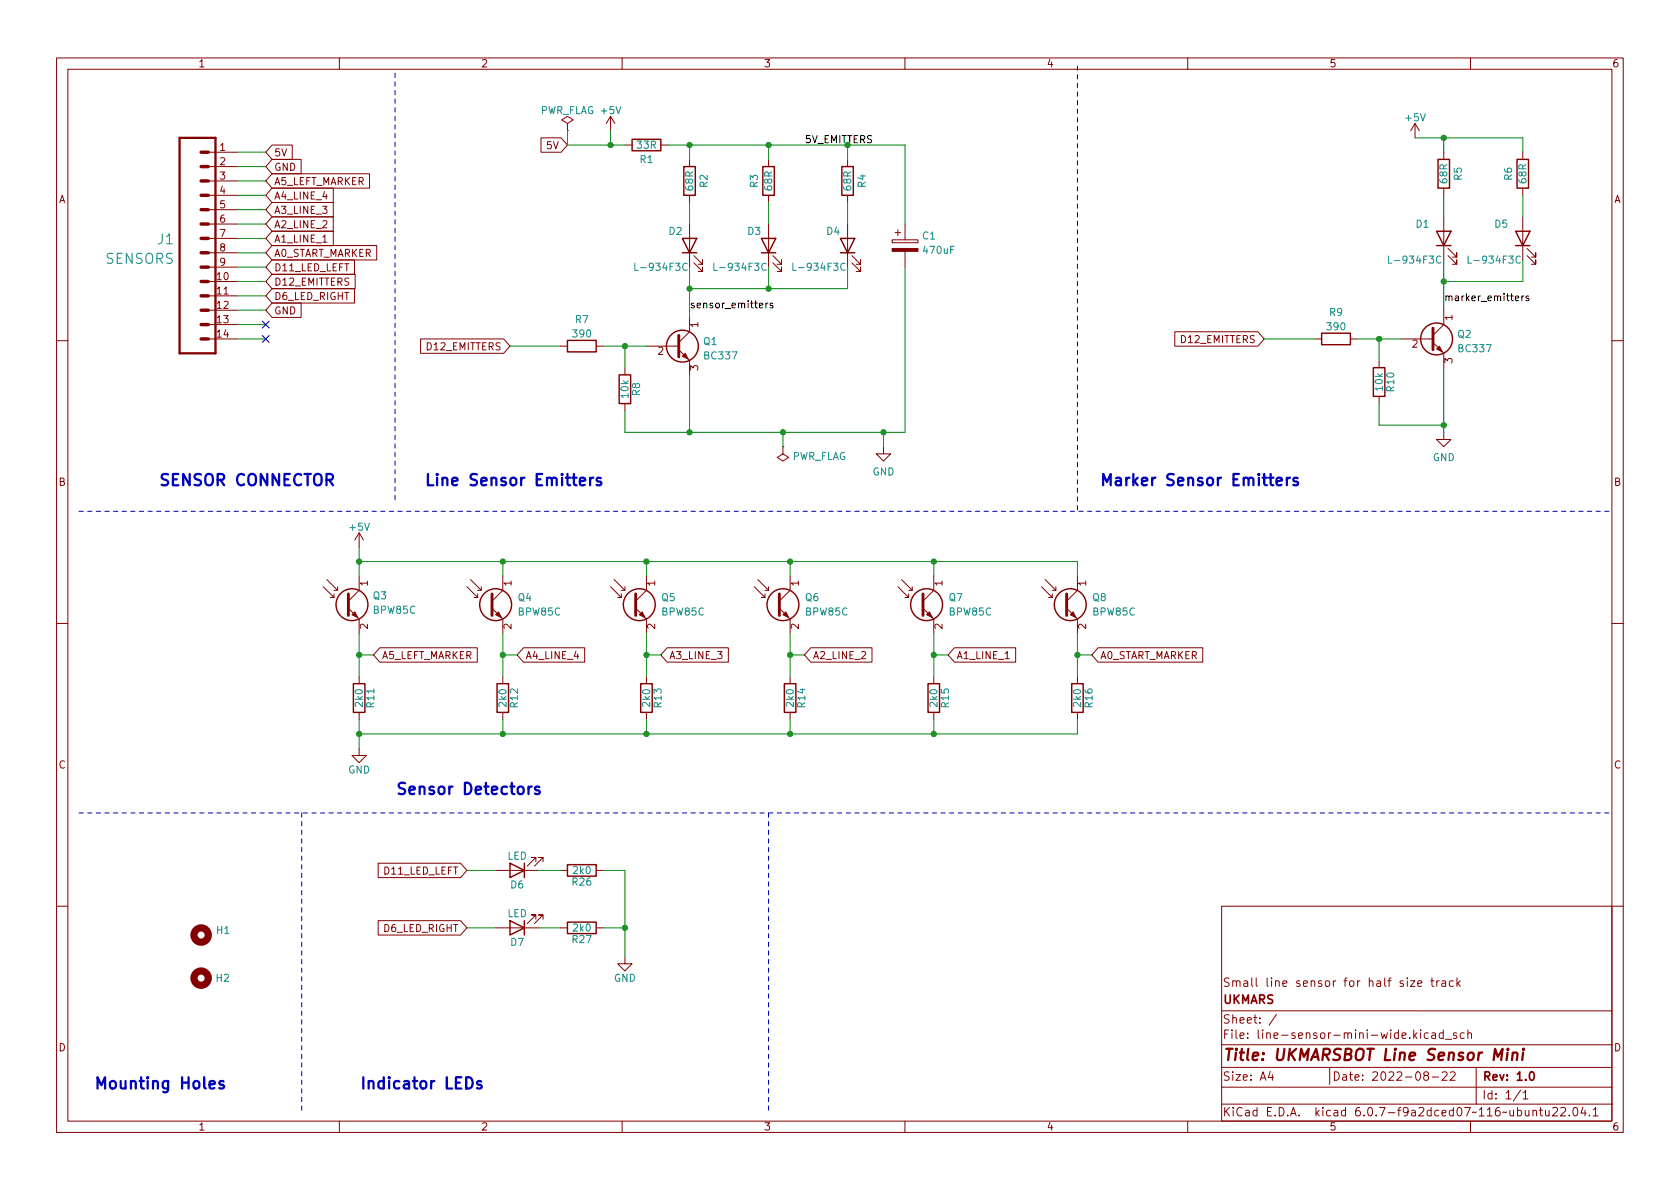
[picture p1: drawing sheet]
<svg xmlns="http://www.w3.org/2000/svg" width="297mm" height="210mm" viewBox="0 0 297 210" stroke-linecap="round" stroke-linejoin="round" font-family="sans-serif">
<g fill="none" stroke="#840000" stroke-width=".18">
<path d="M10 10.2h277v190.1h-277zM12 12.2h273v186.1h-273zM60 10.2v2M110 10.2v2M160 10.2v2M210 10.2v2M260 10.2v2M36.8 26.9h5.1M36.8 29.5h5.1M36.8 32h5.1M36.8 34.5h5.1M36.8 37.1h5.1"/>
<path d="M36.8 39.6h5.1M48.1 38.3h10.8v2.6h-10.8l-1.1-1.3zM48.1 35.8h10.8v2.5h-10.8l-1.1-1.2zM48.1 30.7h17.2v2.6h-17.2l-1.1-1.3zM48.1 28.2h5.1v2.5h-5.1l-1.1-1.2zM48.1 33.3h10.8v2.5h-10.8l-1.1-1.3zM48.1 25.6h3.6v2.6h-3.6l-1.1-1.3zM95.7 24.4h3.5l1.1 1.2-1.1 1.3h-3.5zM100.3 21.8l1-.6-1-.6-1 .6 1 .6v1.3M100.3 23.1h.1M107.9 20.6l-.7 1.2M107.9 20.6v2.5"/>
<path d="M107.9 20.6l.8 1.2M110.5 25.6h1.3M116.8 25.6h1.3M121.9 28.2v1.3M121.9 34.5v1.3M121.9 39.6v7.6M135.9 28.2v1.3M135.9 34.5v1.3M135.9 39.6v7.6M149.9 28.2v1.3M149.9 34.5v1.3M149.9 39.6v7.6"/>
<path d="M160 39.6v2.8M250.2 21.8l-.8 1.3M250.2 21.8v2.6M250.2 21.8l.8 1.3M255.3 26.9v1.3M255.3 33.3v1.2M255.3 38.3v7.7M269.2 26.9v1.3M269.2 33.3v1.2M269.2 38.3v7.7M36.8 49.8h5.1M36.8 52.3h5.1"/>
<path d="M36.8 54.9h5.1M36.8 57.4h5.1M36.8 59.9h5.1M36.8 42.2h5.1M36.8 44.7h5.1M36.8 47.2h5.1M48.1 40.9h10.8v2.5h-10.8l-1.1-1.2zM48.1 43.4h18.5v2.6h-18.5l-1.1-1.3zM48.1 46h14.6v2.5h-14.6l-1.1-1.3zM48.1 53.6h5.1v2.5h-5.1l-1.1-1.2zM48.1 48.5h14.7v2.5h-14.7l-1.1-1.2zM48.1 51h14.6v2.6h-14.6l-1.1-1.3z"/>
<path d="M57.1 42.8h.7M74.4 59.9h14.7l1.1 1.3-1.1 1.3h-14.7zM121.9 56.1v2.6l-1.9 1.9M122.7 46.5l1.5 1.5v-.8v.8h-.8M122.7 45.2l1.5 1.5v-.7v.7h-.8M136.7 46.5l1.5 1.5v-.8v.8h-.8M136.7 45.2l1.5 1.5v-.7v.7h-.8M150.6 46.5l1.5 1.5v-.8v.8h-.7M150.6 45.2l1.5 1.5v-.7v.7h-.7M157.7 42.4h4.6v.5h-4.6zM158.2 41.1h1.1M158.7 40.6v1.1"/>
<path d="M160 44.4v2.8M207.7 58.7h14.7l1.1 1.2-1.1 1.3h-14.7zM232.4 59.9h1.3M238.8 59.9h1.2M247.6 59.9h5.8M255.3 54.9v2.5l-1.9 1.9M256 45.2l1.6 1.5v-.7v.7h-.8M256 43.9l1.6 1.6v-.8v.8h-.8M270 45.2l1.5 1.5v-.7v.7h-.7M270 43.9l1.5 1.6v-.8v.8h-.7M10 60.2h2M99.1 61.2h1.2"/>
<path d="M105.4 61.2h1.3M110.5 65v1.3M110.5 71.4v1.2M114.3 61.2h5.7M120 61.8l1.9 1.9v2.6M138.4 79v1.3l1 .6-1 .6-1-.6 1-.6M138.4 79h.1M156.2 79v1.3h1.3l-1.3 1.2-1.3-1.2h1.3M243.8 63.7v1.3M243.8 70.1v1.3M253.4 60.6l1.9 1.9v2.5M255.3 76.4v1.3h1.2l-1.2 1.3-1.3-1.3h1.3"/>
<path d="M285 60.2h2M63.5 94.2v2.6M63.5 94.2l-.8 1.3M63.5 94.2l.8 1.3M10 110.2h2M57.1 103.8l2 1.9v-.7M57.8 102.5l1.9 1.9v-.6M58.4 105.7h.7M59.1 104.4h.6M61.6 107.6l1.9 1.9v2.5M63.5 101.8v2.6l-1.9 1.9M63.5 119.6v1.3"/>
<path d="M67.2 114.5h17.2v2.6h-17.2l-1.2-1.3zM82.5 103.8l2 1.9v-.7M83.2 102.5l1.9 1.9v-.6M83.8 105.7h.7M84.5 104.4h.6M87 107.6l1.9 1.9v2.5M88.9 101.8v2.6l-1.9 1.9M88.9 119.6v1.3M92.6 114.5h10.8v2.6h-10.8l-1.2-1.3zM107.9 103.8l2 1.9v-.7M108.6 102.5l1.9 1.9v-.6M109.2 105.7h.7"/>
<path d="M109.9 104.4h.6M112.4 107.6l1.9 1.9v2.5M114.3 101.8v2.6l-1.9 1.9M114.3 119.6v1.3M118 114.5h10.8v2.6h-10.8l-1.2-1.3zM133.3 103.8l2 1.9v-.7M134 102.5l1.9 1.9v-.6M134.6 105.7h.7M135.3 104.4h.6M137.8 107.6l1.9 1.9v2.5M139.7 101.8v2.6l-1.9 1.9M139.7 119.6v1.3"/>
<path d="M143.4 114.5h10.8v2.6h-10.8l-1.2-1.3zM158.7 103.8l2 1.9v-.7M159.4 102.5l1.9 1.9v-.6M160 105.7h.7M160.7 104.4h.6M163.2 107.6l1.9 1.9v2.5M165.1 101.8v2.6l-1.9 1.9M165.1 119.6v1.3M168.8 114.5h10.8v2.6h-10.8l-1.2-1.3zM177.7 116.5h.8M184.1 103.8l2 1.9v-.7M184.8 102.5l1.9 1.9v-.6"/>
<path d="M185.4 105.7h.7M186.1 104.4h.6M188.6 107.6l1.9 1.9v2.5M190.5 101.8v2.6l-1.9 1.9M190.5 119.6v1.3M194.2 114.5h18.5v2.6h-18.5l-1.2-1.3zM285 110.2h2M63.5 132.3v1.3h1.3l-1.3 1.3-1.3-1.3h1.3M63.5 126v1.2M88.9 126v1.2M114.3 126v1.2M139.7 126v1.2"/>
<path d="M165.1 126v1.2M190.5 126v1.2M66.9 152.6h14.5l1.1 1.3-1.1 1.3h-14.5zM87.6 153.9h7.6M94.7 152.4v-.8h-.7h.7l-1.5 1.6M96 152.4v-.8h-.8h.8l-1.5 1.6M99.1 153.9h1.2M105.4 153.9h1.3M10 160.2h2M66.9 162.8h14.5l1.1 1.3-1.1 1.2h-14.5zM87.6 164.1h7.6M94.7 162.6v-.8h-.7h.7l-1.5 1.5"/>
<path d="M96 162.6v-.8h-.8h.8l-1.5 1.5M99.1 164.1h1.2M105.4 164.1h1.3M110.5 169.2v1.2h1.3l-1.3 1.3-1.3-1.3h1.3M216 160.2h69v38h-69zM216 178.7l69 .1M225.7 179.4l-1.3 1.9M249.4 173.4h.8l-.8 1h.8M250.7 173.9l.7-.1-.1-.3-.4-.1-.2 .2v.8h.6M253 173.4h.5M253.2 172.9v1.3l.3 .2M254 173.4v1"/>
<path d="M254.5 173.4l-.3 .1-.2 .2M255 173.5h.5l.1 .9M255.6 173.8l-.5 .1a.29 .29 0 0 0-.2 .2 .29 .29 0 0 0 .2 .3h.5M257 173.5l-.5-.1-.2 .3v.4l.1 .3h.6M257.6 172.9v1.5M257.7 173.9l.5 .5M258.2 173.4l-.6 .6M285 160.2h2M60 198.3v2M110 198.3v2M160 198.3v2M210 198.3v2"/>
<path d="M216 192.2h69M216 188.7l68.9 .1M216 184.7l69 .1M216 195.2h69.1M224.6 189.5l-.4 1h1M225 190v1M235.1 188.8v3M251.2 182.1v.2M251.2 182.6v1M252 190.2l-.3-.3 .1-.2 .2-.2 .4 .1 .2 .2-.1 .2-.6 .2-.2 .3 .1 .4 .2 .1h.4l.2-.3-.1-.4-.2-.1M252.5 182.7l-.4-.1-.3 .3v.4l.2 .3h.5M253.2 182.7h.5l.1 .9"/>
<path d="M253.2 190.5h1.2M253.8 183l-.5 .1a.29 .29 0 0 0-.2 .2 .29 .29 0 0 0 .2 .3h.5M255 189.7l.6-.2 .2 .2 .1 .3-1 1h1M255.2 182.7l-.5-.1-.2 .3v.4l.1 .3h.6M255.2 182.1v1.5M255.5 183.8h1.2M256.4 189.7l.6-.2 .2 .2 .1 .3-.9 1h.9M257.5 182.7l-.3-.1-.2 .2v.3l.5 .1v.4h-.5M258.9 182.7l-.4-.1-.3 .3v.4l.1 .3h.6M259.5 182.8l.3-.2 .3 .1 .1 .9M259.5 182.1v1.5M260 198.3v2"/>
<path d="M261 188.8v6.5M268.9 192.8l-1.3 1.9M269.3 193.3l.4-.5v1.5M269.3 194.3h.8M271 196.5l.2-.2 .4 .1 .1 .9M271 196.3v1M272.2 196.3h.6M272.4 195.8v1.3l.4 .2M273.3 196.3v1h.4l.2-.1M273.9 196.3v1M274.5 196l.6-.2 .2 .2 .1 .3-.9 1h.9M276 196l.5-.2 .3 .2v.3l-.9 1h.9"/>
<path d="M277.5 197.2v.1M278.3 195.9l.2-.1a.81 .81 0 0 1 .5 .7 .81 .81 0 0 1-.3 .8h-.1a.81 .81 0 0 1-.6-.6 .81 .81 0 0 1 .3-.8zM279.9 195.8l-.4 1h1M280.2 196.3v1M281 197.2v.1M281.7 196.3l.4-.5v1.5M281.7 197.3h.8"/>
</g>
<path d="M270.6 189.6l.2-.1a.8 .8 0 0 1 .5 .8 .8 .8 0 0 1-.5 .7 1 1 0 0 1-.2-1.4z" fill="none" stroke="#840000" stroke-width=".3"/>
<path d="M266.5 186.1l-.1 1.4M266.6 185.5l-.1 .1 .1 .1 .1-.1-.1-.1v.2M267.5 186.3a.49 .49 0 0 1 .8 .1l-.1 1.1M267.5 186.1l-.2 1.4M269.3 186.1l-.2 1.4M269.4 185.5l-.1 .1 .1 .1 .1-.1-.1-.1v.2" fill="none" stroke="#840000" stroke-width=".4"/>
<g fill="none" stroke="#840000" stroke-width=".25">
<path d="M111.8 24.6h5v2.1h-5zM120.9 29.5h2v5h-2zM134.9 29.5h2v5h-2zM148.8 29.5h2.1v5h-2.1zM254.3 28.2h2v5.1h-2zM268.2 28.2h2.1v5.1h-2.1zM120.6 42.2h2.6l-1.3 2.5zM120.6 44.7h2.6M134.6 42.2h2.6l-1.3 2.5zM134.6 44.7h2.6M148.6 42.2h2.5l-1.2 2.5zM148.6 44.7h2.5"/>
<path d="M233.7 58.9h5.1v2.1h-5.1zM254 40.9h2.5l-1.2 2.5zM254 43.4h2.5M268 40.9h2.5l-1.3 2.5zM268 43.4h2.5M100.3 60.2h5.1v2h-5.1zM109.5 66.3h2v5.1h-2zM242.8 65h2.1v5.1h-2.1zM62.5 120.9h2v5.1h-2zM87.9 120.9h2v5.1h-2zM113.3 120.9h2v5.1h-2zM138.7 120.9h2v5.1h-2z"/>
<path d="M164.1 120.9h2v5.1h-2zM189.5 120.9h2v5.1h-2zM90.2 152.6l2.5 1.3-2.5 1.3zM92.7 152.6v2.6M100.3 152.9h5.1v2h-5.1zM90.2 162.8l2.5 1.3-2.5 1.2zM92.7 162.8v2.5M100.3 163.1h5.1v2h-5.1z"/>
<circle cx="254" cy="59.9" r="2.82"/>
<circle cx="120.6" cy="61.2" r="2.82"/>
<circle cx="62.2" cy="106.9" r="2.82"/>
<circle cx="87.6" cy="106.9" r="2.82"/>
<circle cx="113" cy="106.9" r="2.82"/>
<circle cx="138.4" cy="106.9" r="2.82"/>
<circle cx="163.8" cy="106.9" r="2.82"/>
<circle cx="189.2" cy="106.9" r="2.82"/>
</g>
<path d="M120 59.3v3.8M253.4 58v3.8M61.6 105v3.8M87 105v3.8M112.4 105v3.8M137.8 105v3.8M163.2 105v3.8M188.6 105v3.8" fill="none" stroke="#840000" stroke-width=".51"/>
<g fill="#840000" stroke="#840000" stroke-width=".18">
<path d="M120.6 63l.6-.5 .5 1z"/>
<path d="M157.7 43.9h4.6v.5h-4.6z"/>
<path d="M62.2 108.7l.5-.5 .5 1z"/>
<path d="M189.2 108.7l.5-.5 .5 1z"/>
<path d="M164.3 108.2l.5 1-1-.5z"/>
<path d="M138.4 108.7l.5-.5 .5 1z"/>
<path d="M87.6 108.7l.5-.5 .5 1z"/>
<path d="M113 108.7l.5-.5 .5 1z"/>
<path d="M254 61.7l.5-.5 .5 1z"/>
</g>
<path d="M112.2 46.5v1.3h.6M121.5 46.7a.6 .6 0 0 0-.8 .4 .6 .6 0 0 0 .6 .7l.2-.1M126.2 46.5v1.3h.6M135.5 46.7a.6 .6 0 0 0-.9 .4 .6 .6 0 0 0 .6 .7l.3-.1M140.2 46.5v1.3h.6M149.4 46.7a.6 .6 0 0 0-.8 .4 .6 .6 0 0 0 .6 .7l.2-.1M245.5 45.3v1.2h.6M254.7 45.4a.6 .6 0 0 0-.8 .4 .6 .6 0 0 0 .6 .7l.2-.1M259.6 45.3v1.2h.6M268.8 45.4a.6 .6 0 0 0-.8 .4 .6 .6 0 0 0 .6 .7l.2-.1" fill="none" stroke="#008484" stroke-width=".18"/>
<path d="M31.7 24.4h6.4v38.1h-6.4z" fill="none" stroke="#840000" stroke-width=".41"/>
<g fill="none" stroke="#840000" stroke-width=".61">
<path d="M35.6 26.9h1.2M35.6 29.5h1.2M35.6 32h1.2M35.6 34.5h1.2M35.6 37.1h1.2M35.6 39.6h1.2M35.6 42.2h1.2M35.6 44.7h1.2M35.6 47.2h1.2M35.6 49.8h1.2M35.6 52.3h1.2M35.6 54.9h1.2"/>
<path d="M35.6 57.4h1.2M35.6 59.9h1.2"/>
</g>
<g fill="none" stroke="#840000" stroke-width="1.3">
<circle cx="35.6" cy="173" r="1.27"/>
<circle cx="35.6" cy="165.3" r="1.27"/>
</g>
<path d="M135.4 53.6v.8M135.8 53.6l-.4 .2M136.6 53.7l-.3-.1-.2 .2 .1 .2 .4 .1v.3h-.5M269.1 52.3v.9M269.4 52.3l-.3 .3M270.3 52.4l-.3-.1-.2 .2 .1 .2 .4 .1v.3h-.5" fill="none" stroke="#000" stroke-width=".18"/>
<path d="M104.3 84.5v1.3M104.9 84.5a.51 .51 0 0 0-.6 .4M106.2 84.6l-.4-.1-.3 .3 .1 .3 .6 .1 .1 .2-.1 .3-.2 .1-.5-.1M225.7 85.1l1-.1-.1-.4-.6-.1-.3 .3 .1 .9 .2 .1 .6-.1M227.5 84.5v1.3M228.1 84.5a.51 .51 0 0 0-.6 .4M229.4 84.6l-.4-.1-.3 .3 .1 .3 .6 .1 .1 .2-.1 .3-.2 .1-.5-.1M94 139.1a.51 .51 0 0 0-.6 .4M95.3 139.2l-.4-.1-.3 .3 .1 .3 .6 .2 .1 .1-.1 .3-.1 .1-.6-.1M39.5 191.3l-.4-.1-.3 .2 .1 .3 .6 .2 .1 .2-.1 .3-.2 .1-.5-.1M85.1 191.3l-.5-.1-.3 .2 .1 .3 .7 .2 .1 .2-.1 .3-.2 .1-.6-.1" fill="none" stroke="#0000c2" stroke-width=".4"/>
<path d="M69.8 12.9v76.2M190.5 11.7v78.7M14 90.4h270.5M14 143.8h270.5M53.3 143.8v53.3M135.9 143.8v53.3" fill="none" stroke="#0000c2" stroke-width=".18" stroke-dasharray=".8 .8"/>
<g fill="none" stroke="#008400" stroke-width=".18">
<path d="M41.9 32h5.1M41.9 39.6h5.1M41.9 37.1h5.1M41.9 34.5h5.1M41.9 26.9h5.1M41.9 29.5h5.1M100.3 23.1v2.5h10.2M107.9 23.1v2.5M118.1 25.6h41.9v14M121.9 25.6v2.6M121.9 35.8v3.8M135.9 25.6v2.6"/>
<path d="M135.9 35.8v3.8M149.9 25.6v2.6M149.9 35.8v3.8M250.2 24.4h19v2.5M255.3 24.4v2.5M255.3 34.5v3.8M269.2 34.5v3.8M41.9 54.9h5.1M41.9 44.7h5.1M41.9 42.2h5.1M41.9 47.2h5.1M41.9 52.3h5.1"/>
<path d="M41.9 49.8h5.1M41.9 57.4h5.1M41.9 59.9h5.1M121.9 47.2v8.9M135.9 47.2v3.8M149.9 47.2v3.8h-28M160 47.2v29.2h-49.5v-3.8M223.5 59.9h8.9M240 59.9h7.6M243.8 59.9v3.8M255.3 46v8.9M269.2 46v3.8h-13.9"/>
<path d="M90.2 61.2h8.9M106.7 61.2h7.6M110.5 61.2v3.8M121.9 66.3v10.1M138.4 76.4v2.6M156.2 76.4v2.6M243.8 71.4v3.8h11.5M255.3 65v11.4M63.5 96.8v5M63.5 99.3h127v2.5M88.9 99.3v2.5M114.3 99.3v2.5"/>
<path d="M139.7 99.3v2.5M165.1 99.3v2.5M63.5 112v7.6M63.5 115.8h2.5M88.9 112v7.6M88.9 115.8h2.5M114.3 115.8h2.5M114.3 112v7.6M139.7 115.8h2.5M139.7 112v7.6M165.1 115.8h2.5M165.1 112v7.6"/>
<path d="M190.5 115.8h2.5M190.5 112v7.6M63.5 127.2v5.1M88.9 127.2v2.6M114.3 127.2v2.6M139.7 127.2v2.6M165.1 127.2v2.6M190.5 127.2v2.6h-127M82.5 153.9h5.1M95.2 153.9h3.9M106.7 153.9h3.8v15.3M82.5 164.1h5.1"/>
<path d="M95.2 164.1h3.9M106.7 164.1h3.8"/>
</g>
<path d="M46.4 59.3l1.2 1.2M46.4 56.8l1.2 1.2M47.6 59.3l-1.2 1.2M47.6 56.8l-1.2 1.2" fill="none" stroke="#000084" stroke-width=".18"/>
<g fill="#008400" stroke="#008400" stroke-width=".18">
<circle cx="255.3" cy="24.4" r=".46"/>
<circle cx="255.3" cy="75.2" r=".46"/>
<circle cx="255.3" cy="49.8" r=".46"/>
<circle cx="243.8" cy="59.9" r=".46"/>
<circle cx="135.9" cy="25.6" r=".46"/>
<circle cx="121.9" cy="25.6" r=".46"/>
<circle cx="107.9" cy="25.6" r=".46"/>
<circle cx="121.9" cy="51" r=".46"/>
<circle cx="135.9" cy="51" r=".46"/>
<circle cx="114.3" cy="115.8" r=".46"/>
<circle cx="114.3" cy="99.3" r=".46"/>
<circle cx="88.9" cy="129.8" r=".46"/>
<circle cx="63.5" cy="115.8" r=".46"/>
<circle cx="88.9" cy="99.3" r=".46"/>
<circle cx="63.5" cy="99.3" r=".46"/>
<circle cx="63.5" cy="129.8" r=".46"/>
<circle cx="88.9" cy="115.8" r=".46"/>
<circle cx="190.5" cy="115.8" r=".46"/>
<circle cx="156.2" cy="76.4" r=".46"/>
<circle cx="165.1" cy="99.3" r=".46"/>
<circle cx="165.1" cy="115.8" r=".46"/>
<circle cx="165.1" cy="129.8" r=".46"/>
<circle cx="110.5" cy="61.2" r=".46"/>
<circle cx="139.7" cy="99.3" r=".46"/>
<circle cx="138.4" cy="76.4" r=".46"/>
<circle cx="121.9" cy="76.4" r=".46"/>
<circle cx="139.7" cy="115.8" r=".46"/>
<circle cx="114.3" cy="129.8" r=".46"/>
<circle cx="139.7" cy="129.8" r=".46"/>
<circle cx="110.5" cy="164.1" r=".46"/>
</g>
<g font-size="2.8" fill="#0000c2">
<text x="27.9" y="85.9">SENSOR CONNECTOR</text>
<text x="74.9" y="85.9">Line Sensor Emitters</text>
<text x="194.3" y="85.9">Marker Sensor Emitters</text>
<text x="69.8" y="140.5">Sensor Detectors</text>
<text x="16.5" y="192.6">Mounting Holes</text>
<text x="63.5" y="192.6">Indicator LEDs</text>
</g>
<text font-size="2.8" fill="#840000" x="216.1" y="187.6">Title: UKMARSBOT Line Sensor Mini</text>
<g font-size="2.5" fill="#008484">
<text x="18.7" y="46.6">SENSORS</text>
<text x="27.9" y="43.2">J1</text>
</g>
<g font-size="2.1" fill="#840000">
<text x="216.1" y="177.5">UKMARS</text>
<text x="216.1" y="174.5">Small line sensor for half size track</text>
<text x="216.1" y="183.7">File: line-sensor-mini-wide.kicad_sch</text>
<text x="216.1" y="181">Sheet: /</text>
<text x="216.1" y="191.1">Size: A4</text>
<text x="235.5" y="191.1">Date: 2022-08-22</text>
<text x="262" y="191.1">Rev: 1.0</text>
<text x="216.1" y="197.4">KiCad E.D.A. kicad 6.0.7-f9a2dced07~116~ubuntu22.04.1</text>
<text x="262" y="194.4">Id: 1/1</text>
</g>
<g font-size="1.8" fill="#840000">
<text x="35" y="11.9">1</text>
<text x="85" y="11.9">2</text>
<text x="135" y="11.9">3</text>
<text x="185" y="11.9">4</text>
<text x="235" y="11.9">5</text>
<text x="285" y="11.9">6</text>
<text x="38.9" y="26.7">1</text>
<text x="38.9" y="29.2">2</text>
<text x="48.4" y="27.6">5V</text>
<text x="96.7" y="26.4">5V</text>
<text x="10.3" y="35.9">A</text>
<text x="38.9" y="31.7">3</text>
<text x="38.9" y="34.3">4</text>
<text x="48.4" y="32.7">A5_LEFT_MARKER</text>
<text x="48.4" y="30.2">GND</text>
<text x="48.4" y="35.3">A4_LINE_4</text>
<text x="285.3" y="35.9">A</text>
<text x="38.9" y="36.8">5</text>
<text x="38.9" y="39.4">6</text>
<text x="38.9" y="41.9">7</text>
<text x="48.4" y="40.3">A2_LINE_2</text>
<text x="48.4" y="37.8">A3_LINE_3</text>
<text x="38.9" y="44.4">8</text>
<text x="38.9" y="47">9</text>
<text x="48.4" y="42.9">A1_LINE_1</text>
<text x="48.4" y="45.4">A0_START_MARKER</text>
<text x="48.4" y="48">D11_LED_LEFT</text>
<text x="38.4" y="49.5">10</text>
<text x="38.4" y="52.1">11</text>
<text x="48.4" y="50.5">D12_EMITTERS</text>
<text x="48.4" y="53">D6_LED_RIGHT</text>
<text x="38.4" y="54.6">12</text>
<text x="38.4" y="57.1">13</text>
<text x="38.4" y="59.7">14</text>
<text x="48.4" y="55.6">GND</text>
<text x="123.4" y="57.9" transform="rotate(-90 123.4 57.9)">1</text>
<text x="256.8" y="56.6" transform="rotate(-90 256.8 56.6)">1</text>
<text x="75.6" y="61.9">D12_EMITTERS</text>
<text x="116.3" y="62.7">2</text>
<text x="123.4" y="65.5" transform="rotate(-90 123.4 65.5)">3</text>
<text x="208.9" y="60.7">D12_EMITTERS</text>
<text x="249.7" y="61.5">2</text>
<text x="256.8" y="64.2" transform="rotate(-90 256.8 64.2)">3</text>
<text x="10.3" y="85.9">B</text>
<text x="285.3" y="85.9">B</text>
<text x="65" y="103.6" transform="rotate(-90 65 103.6)">1</text>
<text x="90.4" y="103.6" transform="rotate(-90 90.4 103.6)">1</text>
<text x="115.8" y="103.6" transform="rotate(-90 115.8 103.6)">1</text>
<text x="141.2" y="103.6" transform="rotate(-90 141.2 103.6)">1</text>
<text x="166.6" y="103.6" transform="rotate(-90 166.6 103.6)">1</text>
<text x="192" y="103.6" transform="rotate(-90 192 103.6)">1</text>
<text x="65" y="111.2" transform="rotate(-90 65 111.2)">2</text>
<text x="90.4" y="111.2" transform="rotate(-90 90.4 111.2)">2</text>
<text x="115.8" y="111.2" transform="rotate(-90 115.8 111.2)">2</text>
<text x="141.2" y="111.2" transform="rotate(-90 141.2 111.2)">2</text>
<text x="166.6" y="111.2" transform="rotate(-90 166.6 111.2)">2</text>
<text x="192" y="111.2" transform="rotate(-90 192 111.2)">2</text>
<text x="67.5" y="116.5">A5_LEFT_MARKER</text>
<text x="92.9" y="116.5">A4_LINE_4</text>
<text x="118.3" y="116.5">A3_LINE_3</text>
<text x="143.7" y="116.5">A2_LINE_2</text>
<text x="169.1" y="116.5">A1_LINE_1</text>
<text x="194.5" y="116.5">A0_START_MARKER</text>
<text x="10.3" y="135.9">C</text>
<text x="285.3" y="135.9">C</text>
<text x="68" y="154.6">D11_LED_LEFT</text>
<text x="67.9" y="164.8">D6_LED_RIGHT</text>
<text x="10.3" y="185.9">D</text>
<text x="285.3" y="185.9">D</text>
<text x="35" y="199.9">1</text>
<text x="85" y="199.9">2</text>
<text x="135" y="199.9">3</text>
<text x="185" y="199.9">4</text>
<text x="235" y="199.9">5</text>
<text x="285" y="199.9">6</text>
</g>
<g font-size="1.8" fill="#008484">
<text x="95.4" y="20.2">PWR_FLAG</text>
<text x="106.4" y="20.2">+5V</text>
<text x="248.6" y="21.4">+5V</text>
<text x="112.7" y="26.3">33R</text>
<text x="113.2" y="28.8">R1</text>
<text x="122.6" y="33.6" transform="rotate(-90 122.6 33.6)">68R</text>
<text x="125.1" y="33.1" transform="rotate(-90 125.1 33.1)">R2</text>
<text x="134" y="33.1" transform="rotate(-90 134 33.1)">R3</text>
<text x="136.5" y="33.6" transform="rotate(-90 136.5 33.6)">68R</text>
<text x="150.5" y="33.6" transform="rotate(-90 150.5 33.6)">68R</text>
<text x="153" y="33.1" transform="rotate(-90 153 33.1)">R4</text>
<text x="255.9" y="32.4" transform="rotate(-90 255.9 32.4)">68R</text>
<text x="258.4" y="31.9" transform="rotate(-90 258.4 31.9)">R5</text>
<text x="267.3" y="31.9" transform="rotate(-90 267.3 31.9)">R6</text>
<text x="269.9" y="32.4" transform="rotate(-90 269.9 32.4)">68R</text>
<text x="118.3" y="41.5">D2</text>
<text x="132.2" y="41.5">D3</text>
<text x="146.2" y="41.5">D4</text>
<text x="250.4" y="40.3">D1</text>
<text x="264.3" y="40.3">D5</text>
<text x="112.9" y="47.9">L-934F3C</text>
<text x="126.8" y="47.9">L-934F3C</text>
<text x="140.8" y="47.9">L-934F3C</text>
<text x="163.1" y="42.3">C1</text>
<text x="163.4" y="44.9">470uF</text>
<text x="246.1" y="46.6">L-934F3C</text>
<text x="260.2" y="46.6">L-934F3C</text>
<text x="101.4" y="59.7">390</text>
<text x="101.7" y="57.1">R7</text>
<text x="234.7" y="58.4">390</text>
<text x="235.1" y="55.9">R9</text>
<text x="257.8" y="59.7">Q2</text>
<text x="124.4" y="61">Q1</text>
<text x="124.6" y="63.5">BC337</text>
<text x="258" y="62.3">BC337</text>
<text x="111.1" y="70.3" transform="rotate(-90 111.1 70.3)">10k</text>
<text x="113.2" y="70" transform="rotate(-90 113.2 70)">R8</text>
<text x="244.5" y="69" transform="rotate(-90 244.5 69)">10k</text>
<text x="246.5" y="69.2" transform="rotate(-90 246.5 69.2)">R10</text>
<text x="139.9" y="81.3">PWR_FLAG</text>
<text x="253.3" y="81.5">GND</text>
<text x="154.2" y="84.1">GND</text>
<text x="61.9" y="93.8">+5V</text>
<text x="66" y="106">Q3</text>
<text x="91.6" y="106.3">Q4</text>
<text x="117" y="106.3">Q5</text>
<text x="142.4" y="106.3">Q6</text>
<text x="167.8" y="106.3">Q7</text>
<text x="193.2" y="106.3">Q8</text>
<text x="66" y="108.5">BPW85C</text>
<text x="91.7" y="108.8">BPW85C</text>
<text x="117.1" y="108.8">BPW85C</text>
<text x="142.5" y="108.8">BPW85C</text>
<text x="167.9" y="108.8">BPW85C</text>
<text x="193.3" y="108.8">BPW85C</text>
<text x="64.1" y="124.9" transform="rotate(-90 64.1 124.9)">2k0</text>
<text x="66.2" y="125.1" transform="rotate(-90 66.2 125.1)">R11</text>
<text x="89.5" y="124.9" transform="rotate(-90 89.5 124.9)">2k0</text>
<text x="91.6" y="125.1" transform="rotate(-90 91.6 125.1)">R12</text>
<text x="114.9" y="124.9" transform="rotate(-90 114.9 124.9)">2k0</text>
<text x="117" y="125.1" transform="rotate(-90 117 125.1)">R13</text>
<text x="140.3" y="124.9" transform="rotate(-90 140.3 124.9)">2k0</text>
<text x="142.4" y="125.1" transform="rotate(-90 142.4 125.1)">R14</text>
<text x="165.7" y="124.9" transform="rotate(-90 165.7 124.9)">2k0</text>
<text x="167.8" y="125.1" transform="rotate(-90 167.8 125.1)">R15</text>
<text x="191.1" y="124.9" transform="rotate(-90 191.1 124.9)">2k0</text>
<text x="193.2" y="125.1" transform="rotate(-90 193.2 125.1)">R16</text>
<text x="61.5" y="136.8">GND</text>
<text x="89.7" y="152">LED</text>
<text x="101.4" y="154.6">2k0</text>
<text x="90.3" y="157.1">D6</text>
<text x="101.2" y="156.6">R26</text>
<text x="38.3" y="165.1">H1</text>
<text x="89.7" y="162.2">LED</text>
<text x="90.3" y="167.3">D7</text>
<text x="101.2" y="166.7">R27</text>
<text x="101.4" y="164.7">2k0</text>
<text x="38.2" y="173.6">H2</text>
<text x="108.5" y="173.6">GND</text>
</g>
<text font-size="1.8" fill="#008400" x="142.2" y="25.3">5V_EMITTERS</text>
<g font-size="1.8">
<text x="255.3" y="53.2">marker_emitters</text>
<text x="121.9" y="54.5">sensor_emitters</text>
</g>
</svg>
